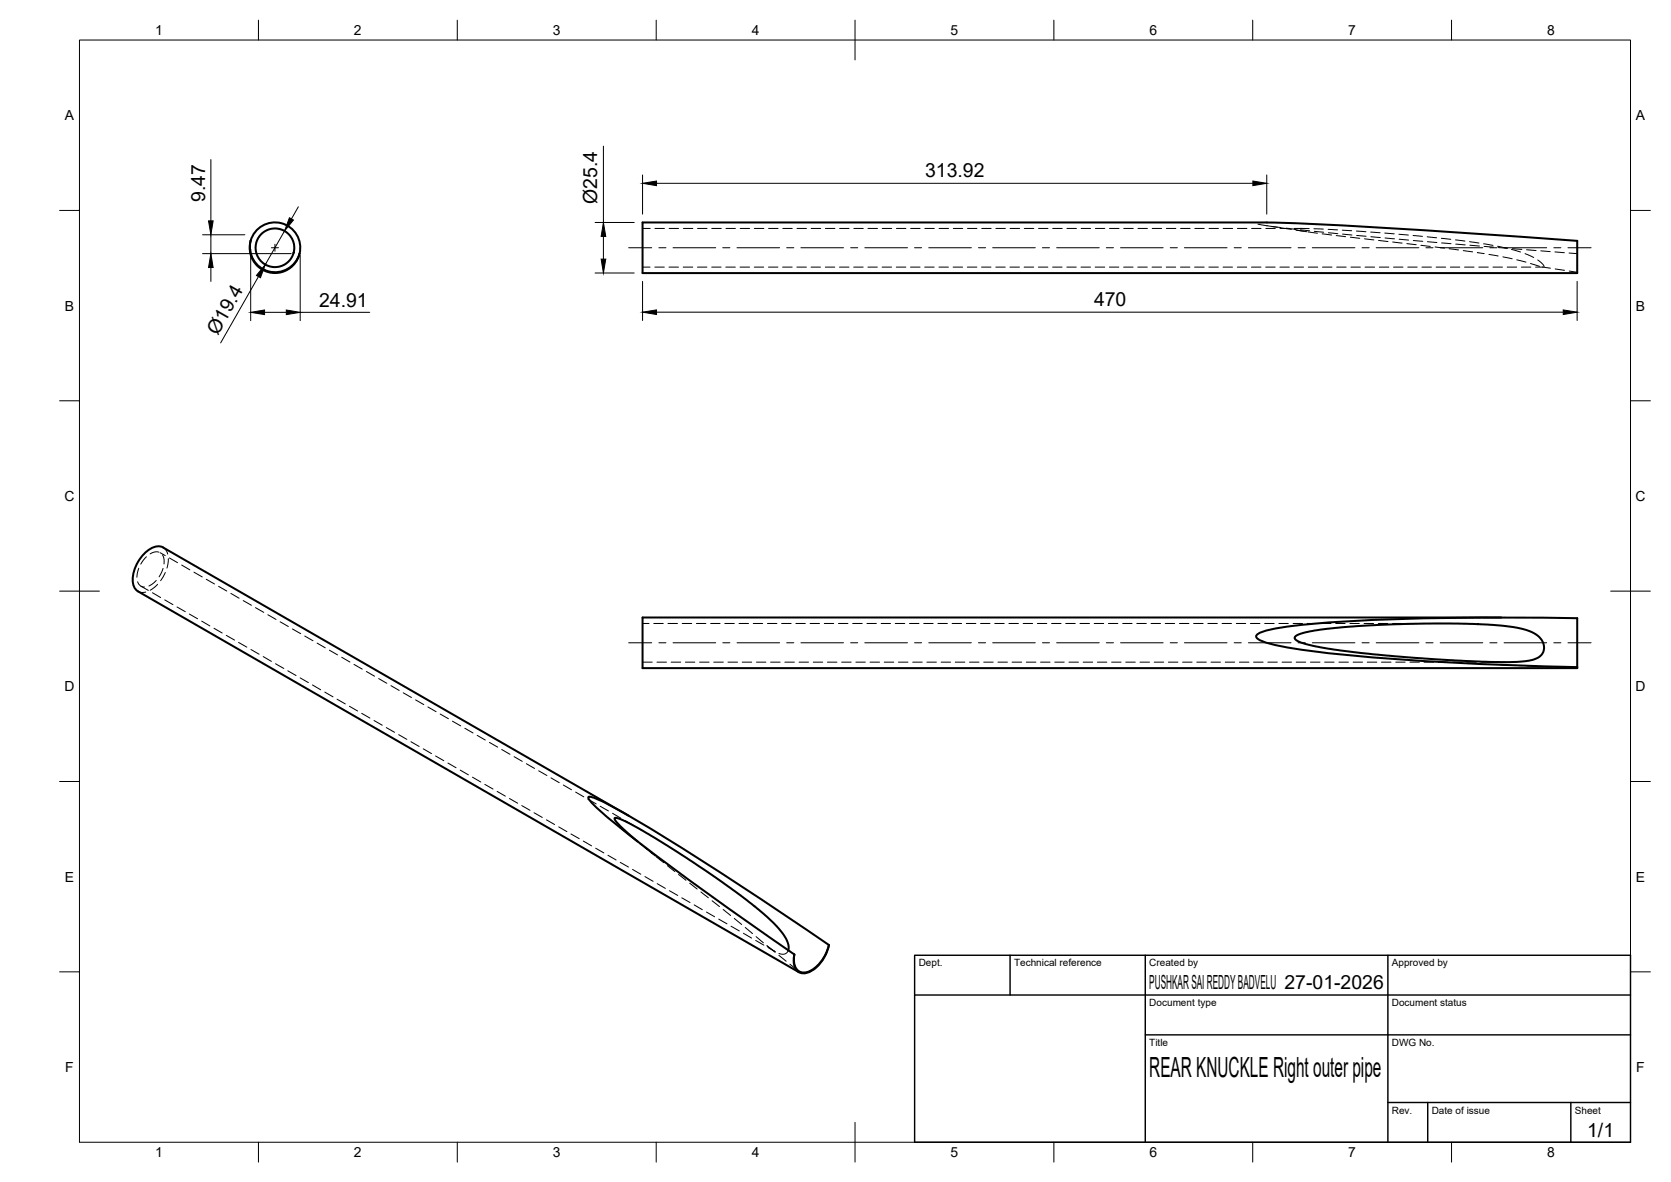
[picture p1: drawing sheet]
<svg xmlns="http://www.w3.org/2000/svg" width="420mm" height="297mm" viewBox="0 0 420 297" stroke-linecap="round" stroke-linejoin="round" font-family="sans-serif">
<!-- layer: Visible -->
<g fill="none" stroke="#000" stroke-width=".51">
<path d="M318.5 55.9h-156.9v12.7h235v-8.1l-22.2-1.6a1279.9 1279.9 0 0 0-55.9-3M63 60.5a6.4 6.4 0 0 0 4.6 7.7 6.4 6.4 0 0 0 7.7-4.5M316 159.5a9.3 9.3 0 0 1 4.3-1.5 285.5 285.5 0 0 1 40-2.7l19.9-.1 16.4 .2v12.2a643 643 0 0 1-69.8-4.4l-4.7-.8a16 16 0 0 1-6.1-2l-.2-.5zM377.5 155.2h-215.9v12.7h235v-.3M325.6 160l1.6-.8 3.1-.7 5.4-.7 5.6-.5 17-.6h8.3l7.5 .3 6.2 .6 2.2 .4 2.3 .7 1.8 1 .9 .9 .7 1.4v1l-.3 1.1-1 1-1.2 .6-2 .4-6.2 .3-9.6-.3-17.3-1.2-15.1-1.7-4.7-.8-3.3-.8-1.7-.8-.3-.4zM148.1 200.2a16.8 16.8 0 0 1 6 2.6 760 760 0 0 1 54.3 34.7 9.1 9.1 0 0 1-5.8 7.1 2.61 2.61 0 0 1-3-3.1l.1-1.6a705.5 705.5 0 0 1-47.7-35.1l-2.3-2.1a5.3 5.3 0 0 1-1.8-2.3zM158.1 205l-117.1-67.4a3.9 3.9 0 0 0-4.3 1.1 9.4 9.4 0 0 0-3.2 8.2l.7 1.3 .5 .4 166.2 95.7M160.3 211.4l-4.4-3.8-1.1-1.3-.2-.7 1 .1 2.7 1.3 9.5 5.5 9.7 6.3 10.4 7.5 5 4.1 3.6 3.8 1 1.5 .6 1.3 .2 .9-.1 .9M208.4 237.5a9.3 9.3 0 0 1-5.5 6.8 2.5 2.5 0 0 1-3.3-2.6l.1-1.8"/>
<circle cx="69.1" cy="62.3" r="4.9"/>
<circle cx="69.1" cy="62.2" r="6.4"/>
</g>
<!-- layer: Hidden -->
<g fill="none" stroke="#000" stroke-width=".25">
<path d="M161.6 57.4h1.9M164.7 57.4h2.4M168.3 57.4h2.3M171.8 57.4h2.4M175.4 57.4h2.4M179 57.4h2.4M182.5 57.4h2.4M186.1 57.4h2.4M189.7 57.4h2.4M193.3 57.4h2.3M196.8 57.4h2.4M200.4 57.4h2.4"/>
<path d="M204 57.4h2.4M207.5 57.4h2.4M211.1 57.4h2.4M214.7 57.4h2.4M218.2 57.4h2.4M221.8 57.4h2.4M225.4 57.4h2.4M229 57.4h2.4M232.5 57.4h2.4M236.1 57.4h2.4M239.7 57.4h2.4M243.3 57.4h2.3"/>
<path d="M246.8 57.4h2.4M250.4 57.4h2.4M254 57.4h2.4M257.6 57.4h2.3M261.1 57.4h2.4M264.7 57.4h2.4M268.3 57.4h2.4M271.8 57.4h2.4M275.4 57.4h2.4M279 57.4h2.4M282.6 57.4h2.3M286.1 57.4h2.4"/>
<path d="M289.7 57.4h2.4M293.3 57.4h2.4M296.8 57.4h2.4M300.4 57.4h2.4M304 57.4h2.4M307.6 57.4h2.3M311.1 57.4h2.4M314.7 57.4h2.4M316.3 56.3l2.3 .4M318.3 57.4h2.4M318.5 56.7l2.7 .4M318.5 55.9l-2 .1"/>
<path d="M319.8 56.9l2.4 .3M321.8 57.4h2.4M322.3 57.3l2.4 .3M323.4 57.3l2.3 .3M325.4 57.4h1.9M325.6 57.5l.3 .2 1.8 .4M325.9 57.8l2.7 .4M326.8 57.4l2.4 .1M326.9 57.7l2.4 .3M328.9 58.3l2.4 .3M330.4 57.5l2.3 .1M330.5 58.1l2.3 .3"/>
<path d="M332.4 58.8l2.4 .3M333.9 57.6l2.4 .2M334 58.5l2.4 .2M336 59.2l2.3 .3M337.5 57.8l2.4 .2M337.6 58.8l2.3 .3M339.5 59.6l2.4 .3M341.1 58.1l2.4 .1M341.1 59.2l2.4 .2M344.6 58.3l2.4 .2M344.7 59.5l2.4 .2M348.2 58.6l2.4 .2"/>
<path d="M348.3 59.8l2.3 .2M351.7 58.9l2.4 .2M355.3 59.2l2.4 .2M358.9 59.5l2.3 .3M362.4 59.9l2.4 .2M161.6 67.1h1.8M164.7 67.1h2.3M168.2 67.1h2.4M171.8 67.1h2.4M175.4 67.1h2.3M178.9 67.1h2.4M182.5 67.1h2.4"/>
<path d="M186.1 67.1h2.4M189.7 67.1h2.3M193.2 67.1h2.4M196.8 67.1h2.4M200.4 67.1h2.4M203.9 67.1h2.4M207.5 67.1h2.4M211.1 67.1h2.4M214.7 67.1h2.3M218.2 67.1h2.4M221.8 67.1h2.4M225.4 67.1h2.4"/>
<path d="M228.9 67.1h2.4M232.5 67.1h2.4M236.1 67.1h2.4M239.6 67.1h2.4M243.2 67.1h2.4M246.8 67.1h2.4M250.4 67.1h2.4M253.9 67.1h2.4M257.5 67.1h2.4M261.1 67.1h2.4M264.7 67.1h2.3M268.2 67.1h2.4"/>
<path d="M271.8 67.1h2.4M275.4 67.1h2.4M279 67.1h2.3M282.5 67.1h2.4M286.1 67.1h2.4M289.7 67.1h2.4M293.2 67.1h2.4M296.8 67.1h2.4M300.4 67.1h2.4M304 67.1h2.3M307.5 67.1h2.4M311.1 67.1h2.4"/>
<path d="M314.7 67.1h2.4M318.2 67.1h2.4M321.8 67.1h2.4M325.4 67.1h2.4M329 67.1h2.3M332.5 67.1h2.4M336.1 67.1h2.4M339.7 67.1h2.4M343.1 60l2.3 .3M343.2 67.1h2.4M346.6 60.4l2.4 .3M346.8 67.1h2.4"/>
<path d="M350.2 60.8l2.4 .3M350.4 67.1h2.4M351.8 60.1l2.4 .2M353.7 61.2l2.4 .3M354 67.1h2.3M355.4 60.4l2.3 .2M357.3 61.6l2.3 .3M357.5 67.1h2.4M358.9 60.7l2.4 .2M360.8 62.1l2.4 .3M361.1 67.1h2.4M362.5 61.1l2.3 .1"/>
<path d="M364.4 62.5l2.3 .3M364.7 67.1h2.4M366 60.3l2.3 .3M366 61.3l2.4 .2M367.9 63l2.4 .3M368.3 67.1h2.3M369.5 60.7l2.4 .4M369.6 61.6l2.4 .2M371.5 63.5l1.7 .2M371.8 67.1h2.4M373 61.3l2.4 .4M373.2 61.9l2.3 .2"/>
<path d="M374.4 63.9l2.3 .4M375.4 67.1h2.4M376.6 61.9l2.3 .5M376.7 62.2l2.4 .2M377.9 64.5l2.3 .5M379 67.1h2.4M380 62.7l2.3 .6M380.3 62.5l2.4 .2M381.4 65.3l2.3 .6M382.5 67.1h2.4M383.5 63.7l2.1 1M383.8 62.8l2.4 .2"/>
<path d="M384.8 66.2l2.3 .7M386.1 67.1h1.9M386.7 65.3l1.2 1.1 .3 .6M387.4 63l2.4 .2M387.8 67.1l2 .3M391 63.3l2.3 .2M391 67.6l2.4 .3M394.5 63.6l2.1 .1M394.6 68.1l2 .3M36.8 139.9l-1.4 1.9M40 138.8h-1.3l-1 .4M40.3 138.9l1.3 .7"/>
<path d="M40.9 139.5l.4 1.1-.1 1.1M41 137.6l.7 .5 .5 1.1M34.6 146.2l.3 .6 .5 .5 .9 .2M34.7 148.6l.8 .3 1.2-.1M34.9 142.8l-.5 2.3M35.4 147.3l1.9 1.1M38.3 149l2.1 1.2M39.3 145.9l-1.9 1.4M39.6 146.8l-1.8 1.5M41 142.8l-1 2.2M41.4 150.8l2.1 1.1M41.6 143.9l-1.2 2"/>
<path d="M42.3 140.4l-.3 2.4M42.6 140.2l2 1.2M44.5 152.5l2.1 1.2M45.7 142l2 1.2M47.6 154.3l2.1 1.2M48.8 143.8l2 1.2M50.7 156.1l2.1 1.2M51.9 145.6l2 1.2M53.8 157.9l2.1 1.2M55 147.3l2 1.2M56.9 159.7l2.1 1.2M58.1 149.1l2 1.2"/>
<path d="M61.2 150.9l2 1.2M64.2 152.7l2.1 1.2M67.4 154.5l2 1.2M70.4 156.3l2.1 1.1M73.5 158.1l2.1 1.1M76.6 159.8l2.1 1.2M161.6 156.7h1.6M164.4 156.7h2.4M168 156.7h2.3M171.5 156.7h2.4M175.1 156.7h2.4M178.7 156.7h2.4"/>
<path d="M182.2 156.7h2.4M185.8 156.7h2.4M189.4 156.7h2.4M193 156.7h2.3M196.5 156.7h2.4M200.1 156.7h2.4M203.7 156.7h2.4M207.3 156.7h2.3M210.8 156.7h2.4M214.4 156.7h2.4M218 156.7h2.3M221.6 156.7h2.3"/>
<path d="M225.1 156.7h2.4M228.7 156.7h2.4M232.3 156.7h2.3M235.8 156.7h2.4M239.4 156.7h2.4M243 156.7h2.4M246.5 156.7h2.4M250.1 156.7h2.4M253.7 156.7h2.4M257.3 156.7h2.4M260.8 156.7h2.4M264.4 156.7h2.4"/>
<path d="M268 156.7h2.4M271.5 156.7h2.4M275.1 156.7h2.4M278.7 156.7h2.4M282.3 156.7h2.3M285.8 156.7h2.4M289.4 156.7h2.4M293 156.7h2.4M296.6 156.7h2.3M300.1 156.7h2.4M303.7 156.7h2.4M307.3 156.7h2.3"/>
<path d="M310.9 156.7h2.3M314.4 156.7h2.4M318 156.7h2.4M321.6 156.7h2.3M325.1 156.7h2.4M328.7 156.7h2.4M332.3 156.7h2.4M335.9 156.7h2.3M339.4 156.7h2.4M343 156.7h2.4M346.6 156.7h2.4M350.1 156.7h2.4"/>
<path d="M353.7 156.7h2.4M357.3 156.7h2.4M360.8 156.7h1.7M60 161.4l2.1 1.2M63.1 163.2l2.1 1.2M66.2 165l2 1.2M69.3 166.8l2.1 1.2M72.4 168.6l2 1.2M75.5 170.4l2 1.1M78.6 172.1l2 1.2M79.7 161.6l2.1 1.2M81.7 173.9l2 1.2"/>
<path d="M82.8 163.4l2.1 1.2M84.8 175.7l2 1.2M85.9 165.2l2.1 1.2M87.9 177.5l2 1.2M89 167l2.1 1.2M91 179.3l2 1.2M92.1 168.7l2.1 1.2M95.2 170.5l2.1 1.2M98.3 172.3l2.1 1.2M101.4 174.1l2.1 1.2M104.5 175.9l2.1 1.2M107.6 177.7l2 1.1"/>
<path d="M110.7 179.4l2.1 1.2M161.6 166.4h2.4M165.2 166.4h2.4M168.8 166.4h2.4M172.3 166.4h2.4M175.9 166.4h2.4M179.5 166.4h2.4M183 166.4h2.4M186.6 166.4h2.4M190.2 166.4h2.4M193.8 166.4h2.4M197.3 166.4h2.4"/>
<path d="M200.9 166.4h2.4M204.5 166.4h2.4M208 166.4h2.4M211.6 166.4h2.4M215.2 166.4h2.4M218.8 166.4h2.3M222.3 166.4h2.4M225.9 166.4h2.4M229.5 166.4h2.4M233.1 166.4h2.3M236.6 166.4h2.4M240.2 166.4h2.4"/>
<path d="M243.8 166.4h2.4M247.4 166.4h2.3M250.9 166.4h2.4M254.5 166.4h2.4M258.1 166.4h2.4M261.6 166.4h2.4M265.2 166.4h2.4M268.8 166.4h2.4M272.4 166.4h2.3M275.9 166.4h2.4M279.5 166.4h2.4M283.1 166.4h2.4"/>
<path d="M286.6 166.4h2.4M290.2 166.4h2.4M293.8 166.4h2.4M297.3 166.4h2.4M300.9 166.4h2.4M304.5 166.4h2.4M308.1 166.4h2.4M311.6 166.4h2.4M315.2 166.4h2.4M318.8 166.4h2.4M322.4 166.4h2.3M325.9 166.4h2.4"/>
<path d="M329.5 166.4h2.4M333.1 166.4h2.3M336.7 166.4h2.3M340.2 166.4h2.4M343.8 166.4h2.4M347.4 166.4h2.4M350.9 166.4h2.4M354.5 166.4h2.4M358.1 166.4h2.4M361.7 166.4h2.3M365.2 166.4h2.4M368.8 166.4h2.4"/>
<path d="M372.4 166.4h2.4M375.9 166.4h2.5M377.3 167.1h1.9M380.4 167.2l2.4 .1M383.9 167.3l2.4 .1M387.5 167.5l2.4 .1M391.1 167.6l2.4 .1M394.7 167.8h1.9M94 181.1l2.1 1.2M97.1 182.8l2.1 1.2M100.2 184.6l2.1 1.2M103.3 186.4l2.1 1.2"/>
<path d="M106.4 188.2l2.1 1.2M109.5 190l2.1 1.2M112.6 191.8l2.1 1.1M113.8 181.2l2 1.2M115.7 193.5l2.1 1.2M116.9 183l2 1.2M118.8 195.3l2.1 1.2M120 184.8l2 1.2M121.9 197.1l2.1 1.2M123.1 186.6l2 1.2M125 198.9l2.1 1.2M126.2 188.3l2 1.3"/>
<path d="M129.3 190.1l2 1.2M132.4 191.9l2 1.2M135.4 193.7l2.1 1.2M138.5 195.5l2.1 1.2M141.6 197.3l2.1 1.2M144.7 199.1l2.1 1.1M128.1 200.7l2.1 1.2M131.2 202.4l2.1 1.2M134.3 204.2l2.1 1.2M137.4 206l2 1.2M140.5 207.8l2 1.2M143.6 209.6l2 1.2"/>
<path d="M146.7 211.4l2 1.2M147.8 200.8l2.1 1.2M149.8 213.2l2 1.1M150.9 202.6l2.1 1.2M152.9 214.9l2 1.2M154 204.4l2.1 1.2M156 208l1.1 1M156 216.7l2 1.2M157.1 206.2l2.1 1.2M158 209.7l1.9 1.5M159 218.5l2.1 1.2M160.2 208l1.3 .7"/>
<path d="M160.3 211.4l1 .9M160.8 211.9l1.9 1.5M162.2 213.1l1.9 1.5M163.6 214.2l1.1 .9M165 215.3l1.9 1.5M167.8 217.5l1.9 1.5M170.6 219.8l1.9 1.4M162.2 220.3l2 1.2M165.2 222.1l2.1 1.2M168.3 223.8l2.1 1.2M171.4 225.6l2.1 1.2M173.4 222l1.9 1.4"/>
<path d="M174.5 227.4l2.1 1.2M176.2 224.1l1.9 1.5M177.6 229.2l2.1 1.2M179 226.4l1.9 1.4M180.7 231l2.1 1.2M181.8 228.6l1.9 1.5M183.8 232.8l2.1 1.1M184.6 230.8l1.9 1.5M186.9 234.5l2.1 1.2M187.4 233.1l1.8 1.5M190 236.3l2.1 1.2M190.1 235.4l1.8 1.5"/>
<path d="M193.1 238.1l1.9 1.1M194.8 239.1l-1.9-1.4 2 1.6M198.2 238.8l-.3 .5-.6 .4-1.4-.1M195.8 240.1l1.9 1.5M198.6 242.3l2.1 1.6"/>
</g>
<!-- layer: BORDER -->
<g fill="none" stroke="#000" stroke-width=".25">
<path d="M20 10.1h390v276.9h-390zM65 5.1v5M115 5.1v5M165 5.1v5M215 5.1v10M265 5.1v5M315 5.1v5M365 5.1v5M15 52.9h5M410 52.9h5M15 100.7h5M410 100.7h5"/>
<path d="M15 148.6h10M405 148.6h10M15 196.4h5M410 196.4h5M15 244.2h5M410 244.2h5M65 287v5M115 287v5M165 287v5M215 282.1v9.9M265 287v5M315 287v5"/>
<path d="M365 287v5"/>
</g>
<!-- layer: TITLEBLOCK -->
<path d="M230 240.1h180v46.9h-180zM230 250h180M254 240.1v9.9M288 240.1v46.9M349 240.1v46.9M288 260.1h122M349 277.1h61M359 277.1v9.9M395 277.1v9.9" fill="none" stroke="#000" stroke-width=".36"/>
<!-- layer: Smart Centers -->
<g fill="none" stroke="#000" stroke-width=".25">
<path d="M68.2 62.3h1.8M69.1 61.4v1.7M158.1 62.3h5.8M165.7 62.3h1.7M169.2 62.3h10.8M181.7 62.3h1.8M185.3 62.3h10.7M197.8 62.3h1.8M201.4 62.3h10.7M213.9 62.3h1.8M217.4 62.3h10.8M230 62.3h1.7"/>
<path d="M233.5 62.3h10.7M246 62.3h1.8M249.6 62.3h10.7M262.1 62.3h1.8M265.7 62.3h10.7M278.2 62.3h1.8M281.7 62.3h10.8M294.2 62.3h1.8M297.8 62.3h10.7M310.3 62.3h1.8M313.9 62.3h10.7M326.4 62.3h1.8"/>
<path d="M330 62.3h10.7M342.5 62.3h1.8M346 62.3h10.8M358.5 62.3h1.8M362.1 62.3h10.7M374.6 62.3h1.8M378.2 62.3h10.7M390.7 62.3h1.8M394.3 62.3h5.8M158.1 161.5h5.8M165.7 161.5h1.7M169.2 161.5h10.8"/>
<path d="M181.7 161.5h1.8M185.3 161.5h10.7M197.8 161.5h1.8M201.4 161.5h10.7M213.9 161.5h1.8M217.4 161.5h10.8M230 161.5h1.7M233.5 161.5h10.7M246 161.5h1.8M249.6 161.5h10.7M262.1 161.5h1.8M265.7 161.5h10.7"/>
<path d="M278.2 161.5h1.8M281.7 161.5h10.8M294.2 161.5h1.8M297.8 161.5h10.7M310.3 161.5h1.8M313.9 161.5h10.7M326.4 161.5h1.8M330 161.5h10.7M342.5 161.5h1.8M346 161.5h10.8M358.5 161.5h1.8M362.1 161.5h10.7"/>
<path d="M374.6 161.5h1.8M378.2 161.5h10.7M390.7 161.5h1.8M394.3 161.5h5.8"/>
</g>
<!-- layer: FD_Dimensions -->
<g fill="none" stroke="#000" stroke-width=".25">
<path d="M151.7 36.7v19.2M50.9 59h10.7M53 40.1v15.4M53 59v4.7M71.5 58l-4.8 8.5M75 52l-1.7 3M149.6 55.9h9.9M151.7 59.4v5.7M161.6 44v9.8M165.1 46.1h149.9M318.5 44v9.8M50.9 63.7h22.3"/>
<path d="M53 67.2v3.5M63 62.6v18M65 69.5l-9.5 16.7M66.5 78.5h5.5M75.5 64.2v16.4M75.5 78.5h17.5M149.6 68.6h9.9M161.6 70.7v9.8M165.1 78.5h228M396.6 70.7v9.8"/>
</g>
<path d="M52.4 55.5h1.2l-.6 3.5zM72.8 54.7l1 .6-2.3 2.7zM151.7 55.9l.6 3.5h-1.1zM161.6 46.1l3.5-.6v1.2zM315 45.5l3.5 .6-3.5 .6zM53 63.7l.6 3.5h-1.2zM66.7 66.5l-1.2 3.3-1-.6zM63 78.5l3.5-.6v1.2zM72 77.9l3.5 .6-3.5 .6zM151.2 65.1h1.1l-.6 3.5zM161.6 78.5l3.5-.6v1.1zM393.1 77.9l3.5 .6-3.5 .5z" fill="#000" stroke="#000" stroke-width=".25"/>
<text font-size="7" x="289" y="270.6">REAR KNUCKLE Right outer pipe</text>
<g font-size="4.9">
<text x="232.6" y="44.6">313.92</text>
<text x="51.6" y="50.8" transform="rotate(-90 51.6 50.8)">9.47</text>
<text x="150.2" y="51.2" transform="rotate(-90 150.2 51.2)">Ø25.4</text>
<text x="80.2" y="77">24.91</text>
<text x="275.1" y="77">470</text>
<text x="54.7" y="84.4" transform="rotate(-60 54.7 84.4)">Ø19.4</text>
<text x="289" y="248.5">PUSHKAR SAI REDDY BADVELU 27-01-2026</text>
<text x="399.1" y="285.7">1/1</text>
</g>
<g font-size="3.5">
<text x="39" y="8.8">1</text>
<text x="89" y="8.8">2</text>
<text x="139" y="8.8">3</text>
<text x="189" y="8.8">4</text>
<text x="239" y="8.8">5</text>
<text x="289" y="8.8">6</text>
<text x="339" y="8.8">7</text>
<text x="389" y="8.8">8</text>
<text x="16.3" y="30.2">A</text>
<text x="411.3" y="30.2">A</text>
<text x="16.3" y="78">B</text>
<text x="411.3" y="78">B</text>
<text x="16.2" y="125.9">C</text>
<text x="411.2" y="125.9">C</text>
<text x="16.2" y="173.7">D</text>
<text x="411.2" y="173.7">D</text>
<text x="16.3" y="221.6">E</text>
<text x="411.3" y="221.6">E</text>
<text x="16.4" y="269.4">F</text>
<text x="411.4" y="269.4">F</text>
<text x="39" y="290.8">1</text>
<text x="89" y="290.8">2</text>
<text x="139" y="290.8">3</text>
<text x="189" y="290.8">4</text>
<text x="239" y="290.8">5</text>
<text x="289" y="290.8">6</text>
<text x="339" y="290.8">7</text>
<text x="389" y="290.8">8</text>
</g>
<g font-size="2.5">
<text x="231" y="242.9">Dept.</text>
<text x="255" y="242.9">Technical reference</text>
<text x="289" y="242.9">Created by</text>
<text x="350" y="242.9">Approved by</text>
<text x="289" y="252.8">Document type</text>
<text x="350" y="252.8">Document status</text>
<text x="289" y="262.9">Title</text>
<text x="350" y="262.9">DWG No.</text>
<text x="350" y="279.9">Rev.</text>
<text x="360" y="279.9">Date of issue</text>
<text x="396" y="279.9">Sheet</text>
</g>
</svg>
